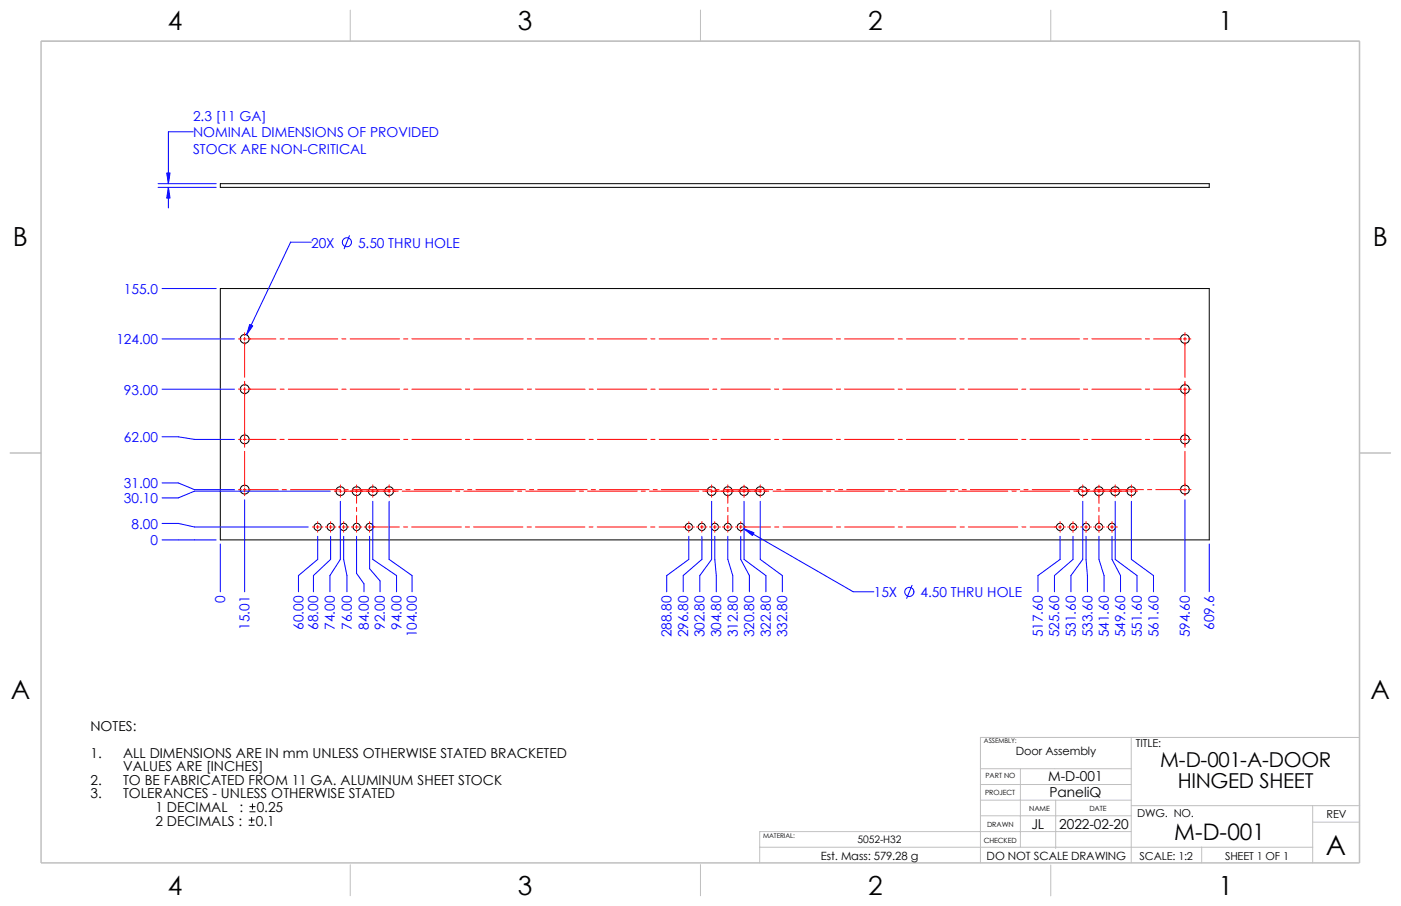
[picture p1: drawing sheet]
<svg xmlns="http://www.w3.org/2000/svg" width="432mm" height="279mm" viewBox="0 0 432 279" stroke-linecap="round" stroke-linejoin="round" font-family="sans-serif">
<g fill="none" stroke="#c0c0c0" stroke-width=".31">
<path d="M12.7 12.7h406.3M107.9 3.1v9.6M215.9 3.1v9.6M323.8 3.1v9.6M3.1 139.7h9.6M419.1 139.7h9.5M302.2 237.1h46.5M314.5 237.1v24.2M348.7 227.4v38.7M419 227.4h-116.8v38.7M302.2 251.6h46.5M302.2 241.9h46.5"/>
<path d="M302.2 246.8h46.5M325.4 246.8v14.9M348.7 256.5h-114.6v9.6M348.7 248.5h70.4M404.6 253.5h14.4M404.6 248.5v17.6M107.9 266.7v9.5M215.9 266.7v9.5M234.1 261.3h170.5M323.8 266.7v9.6M370.4 261.3v4.8"/>
</g>
<path d="M12.7 12.7h406.3v253.4h-406.3z" fill="none" stroke="#c0c0c0" stroke-width=".47"/>
<g fill="none" stroke="#000" stroke-width=".31">
<path d="M67.9 56.6h304.8v1.2h-304.8zM67.9 89h304.8v77.5h-304.8zM76.8 254.5h1.6M76.8 252.9h1.6M77 250.4h1.6M77 248.8h1.6M77.6 252.1v1.6M77.8 247.9v1.7"/>
<circle cx="75.4" cy="104.5" r="1.37"/>
<circle cx="75.4" cy="120" r="1.37"/>
<circle cx="365.2" cy="120" r="1.37"/>
<circle cx="365.2" cy="104.5" r="1.37"/>
<circle cx="75.4" cy="135.5" r="1.37"/>
<circle cx="365.2" cy="135.5" r="1.37"/>
<circle cx="75.4" cy="151" r="1.38"/>
<circle cx="104.9" cy="151.4" r="1.38"/>
<circle cx="109.9" cy="151.4" r="1.38"/>
<circle cx="114.9" cy="151.5" r="1.37"/>
<circle cx="119.9" cy="151.5" r="1.37"/>
<circle cx="219.3" cy="151.5" r="1.37"/>
<circle cx="224.3" cy="151.5" r="1.37"/>
<circle cx="229.3" cy="151.5" r="1.37"/>
<circle cx="234.3" cy="151.5" r="1.37"/>
<circle cx="333.7" cy="151.5" r="1.37"/>
<circle cx="338.7" cy="151.5" r="1.37"/>
<circle cx="343.7" cy="151.5" r="1.37"/>
<circle cx="348.7" cy="151.4" r="1.38"/>
<circle cx="365.2" cy="151" r="1.38"/>
<circle cx="97.9" cy="162.5" r="1.11"/>
<circle cx="101.9" cy="162.5" r="1.11"/>
<circle cx="105.9" cy="162.5" r="1.11"/>
<circle cx="109.9" cy="162.5" r="1.11"/>
<circle cx="113.9" cy="162.5" r="1.11"/>
<circle cx="212.3" cy="162.5" r="1.13"/>
<circle cx="216.3" cy="162.5" r="1.11"/>
<circle cx="220.3" cy="162.5" r="1.13"/>
<circle cx="224.3" cy="162.5" r="1.11"/>
<circle cx="228.3" cy="162.5" r="1.13"/>
<circle cx="326.7" cy="162.5" r="1.11"/>
<circle cx="330.7" cy="162.5" r="1.13"/>
<circle cx="334.7" cy="162.5" r="1.11"/>
<circle cx="338.7" cy="162.5" r="1.13"/>
<circle cx="342.7" cy="162.5" r="1.11"/>
</g>
<g fill="none" stroke="#f00" stroke-width=".31">
<path d="M73.5 104.5h.9M74.9 104.5h1M75.4 102.6v.9M75.4 104v1M75.4 105.5v10.8M75.4 117.6v1.4M75.4 119.5v16.5M76.4 104.5h8.6M86.3 104.5h1.3M88.9 104.5h15.2M105.4 104.5h1.2M107.9 104.5h15.2"/>
<path d="M124.4 104.5h1.3M127 104.5h15.2M143.5 104.5h1.2M146 104.5h15.2M162.5 104.5h1.3M165.1 104.5h15.2M181.6 104.5h1.2M184.1 104.5h15.2M200.6 104.5h1.3M203.2 104.5h15.2M219.7 104.5h1.2M222.2 104.5h15.2"/>
<path d="M238.7 104.5h1.3M241.3 104.5h15.2M257.8 104.5h1.2M260.3 104.5h15.2M276.8 104.5h1.3M279.4 104.5h15.2M295.9 104.5h1.2M298.4 104.5h15.2M314.9 104.5h1.3M317.5 104.5h15.2M334 104.5h1.2M336.5 104.5h15.2"/>
<path d="M353 104.5h1.3M355.6 104.5h8.6M364.7 104.5h1M365.2 102.6v.9M365.2 104v1M365.2 105.5v10.8M365.2 117.6v1.4M365.2 119.5v16.5M366.2 104.5h.9M73.5 120h.9M73.5 135.5h.9M74.9 120h1"/>
<path d="M74.9 135.5h1M75.4 136.5v1.4M75.4 139.2v10.8M76.4 120h8.6M76.4 135.5h8.6M86.3 120h1.3M86.3 135.5h1.3M88.9 120h15.2M88.9 135.5h15.2M105.4 120h1.2M105.4 135.5h1.2M107.9 120h15.2"/>
<path d="M107.9 135.5h15.2M124.4 120h1.3M124.4 135.5h1.3M127 120h15.2M127 135.5h15.2M143.5 120h1.2M143.5 135.5h1.2M146 120h15.2M146 135.5h15.2M162.5 120h1.3M162.5 135.5h1.3M165.1 120h15.2"/>
<path d="M165.1 135.5h15.2M181.6 120h1.2M181.6 135.5h1.2M184.1 120h15.2M184.1 135.5h15.2M200.6 120h1.3M200.6 135.5h1.3M203.2 120h15.2M203.2 135.5h15.2M219.7 120h1.2M219.7 135.5h1.2M222.2 120h15.2"/>
<path d="M222.2 135.5h15.2M238.7 120h1.3M238.7 135.5h1.3M241.3 120h15.2M241.3 135.5h15.2M257.8 120h1.2M257.8 135.5h1.2M260.3 120h15.2M260.3 135.5h15.2M276.8 120h1.3M276.8 135.5h1.3M279.4 120h15.2"/>
<path d="M279.4 135.5h15.2M295.9 120h1.2M295.9 135.5h1.2M298.4 120h15.2M298.4 135.5h15.2M314.9 120h1.3M314.9 135.5h1.3M317.5 120h15.2M317.5 135.5h15.2M334 120h1.2M334 135.5h1.2M336.5 120h15.2"/>
<path d="M336.5 135.5h15.2M353 120h1.3M353 135.5h1.3M355.6 120h8.6M355.6 135.5h8.6M364.7 120h1M364.7 135.5h1M365.2 136.5v1.4M365.2 139.2v10.8M366.2 120h.9M366.2 135.5h.9M73.5 151h.9"/>
<path d="M74.9 151h1M75.4 150.5v1M75.4 152v.9M76.4 151h9.3M87 151h1.3M89.5 151h15.3M103 151.5h.9M104.4 151.5h1M104.9 149.6v.9M104.9 151v.9M104.9 152.4v.9M105.9 151.5h14.5"/>
<path d="M106 151h1.3M108.6 151h15.2M109.9 149.6v.9M109.9 151v.9M109.9 152.4v2.8M109.9 156.5v1.2M109.9 159v2.5M114.9 149.6v.9M114.9 151v.9M114.9 152.4v.9M119.9 149.6v.9M119.9 151v.9"/>
<path d="M119.9 152.4v.9M120.9 151.5h1.8M124 151.5h15.2M125.1 151h1.3M127.6 151h15.3M140.5 151.5h1.2M143 151.5h15.2M144.1 151h1.3M146.7 151h15.2M159.5 151.5h1.3M162.1 151.5h15.2M163.2 151h1.3"/>
<path d="M165.7 151h15.3M178.6 151.5h1.2M181.1 151.5h15.2M182.2 151h1.3M184.8 151h15.2M197.6 151.5h1.3M200.2 151.5h15.2M201.3 151h1.3M203.8 151h15.3M216.7 151.5h1.6M218.8 151.5h16M219.3 149.6v.9"/>
<path d="M219.3 151v.9M219.3 152.4v.9M220.3 151h1.3M222.9 151h15.2M224.3 149.6v.9M224.3 151v.9M224.3 152.4v2.8M224.3 156.5v1.2M224.3 159v2.5M229.3 149.6v.9M229.3 151v.9M229.3 152.4v.9"/>
<path d="M234.3 149.6v.9M234.3 151v.9M234.3 152.4v.9M235.3 151.5h1.7M238.3 151.5h15.2M239.4 151h1.3M241.9 151h15.3M254.8 151.5h1.2M257.3 151.5h15.2M258.4 151h1.3M261 151h15.2M273.8 151.5h1.3"/>
<path d="M276.4 151.5h15.2M277.5 151h1.3M280 151h15.3M292.9 151.5h1.2M295.4 151.5h15.2M296.5 151h1.3M299.1 151h15.2M311.9 151.5h1.3M314.5 151.5h15.2M315.6 151h1.3M318.1 151h15.3M331 151.5h1.7"/>
<path d="M333.2 151.5h14.5M333.7 149.6v.9M333.7 151v.9M333.7 152.4v.9M334.6 151h1.3M337.2 151h15.2M338.7 149.6v.9M338.7 151v.9M338.7 152.4v2.8M338.7 156.5v1.2M338.7 159v2.5M343.7 149.6v.9"/>
<path d="M343.7 151v.9M343.7 152.4v.9M348.2 151.5h1M348.7 149.6v.9M348.7 151v.9M348.7 152.4v.9M349.7 151.5h.9M353.7 151h1.3M356.2 151h9.5M365.2 150.5v1M365.2 152v.9M366.2 151h.9"/>
<path d="M96.3 162.5h.6M97.4 162.5h1M97.9 160.9v.6M97.9 162v1M97.9 163.5v.6M98.9 162.5h.6M100.3 162.5h.6M101.4 162.5h1M101.9 160.9v.6M101.9 162v1M101.9 163.5v.6M102.9 162.5h.6"/>
<path d="M104.3 162.5h.6M105.4 162.5h1M105.9 160.9v.6M105.9 162v1M105.9 163.5v.6M106.9 162.5h.6M108.3 162.5h.6M109.4 162.5h1M109.9 162v1M109.9 163.5v.6M110.9 162.5h.6M112.3 162.5h.6"/>
<path d="M113.4 162.5h1M113.9 160.9v.6M113.9 162v1M113.9 163.5v.6M114.9 162.5h8.2M124.4 162.5h1.2M126.9 162.5h15.3M143.4 162.5h1.3M146 162.5h15.2M162.5 162.5h1.2M165 162.5h15.3M181.5 162.5h1.3"/>
<path d="M184.1 162.5h15.2M200.6 162.5h1.2M203.1 162.5h8.2M211.8 162.5h1M212.3 160.9v.6M212.3 162v1M212.3 163.5v.6M213.3 162.5h.7M214.7 162.5h.6M215.8 162.5h1M216.3 160.9v.6M216.3 162v1"/>
<path d="M216.3 163.5v.6M217.3 162.5h.6M218.7 162.5h.6M219.8 162.5h1M220.3 160.9v.6M220.3 162v1M220.3 163.5v.6M221.3 162.5h.7M222.7 162.5h.6M223.8 162.5h1M224.3 162v1M224.3 163.5v.6"/>
<path d="M225.3 162.5h.6M226.7 162.5h.6M227.8 162.5h1M228.3 160.9v.6M228.3 162v1M228.3 163.5v.6M229.3 162.5h8.2M238.8 162.5h1.2M241.3 162.5h15.2M257.8 162.5h1.3M260.3 162.5h15.3M276.9 162.5h1.2"/>
<path d="M279.4 162.5h15.2M295.9 162.5h1.3M298.4 162.5h15.3M315 162.5h1.2M317.5 162.5h8.2M326.2 162.5h1M326.7 160.9v.6M326.7 162v1M326.7 163.5v.6M327.7 162.5h.6M329.1 162.5h.6M330.2 162.5h1"/>
<path d="M330.7 160.9v.6M330.7 162v1M330.7 163.5v.6M331.7 162.5h.7M333.1 162.5h.6M334.2 162.5h1M334.7 160.9v.6M334.7 162v1M334.7 163.5v.6M335.7 162.5h.6M337.1 162.5h.6M338.2 162.5h1"/>
<path d="M338.7 162v1M338.7 163.5v.6M339.7 162.5h.6M341.1 162.5h.6M342.2 162.5h1M342.7 160.9v.6M342.7 162v1M342.7 163.5v.6M343.7 162.5h.6"/>
</g>
<g fill="none" stroke="#00f" stroke-width=".31">
<path d="M48.7 57.8h17.9M48.7 56.6h17.9M51.9 57.8v6.3M59.5 40.6h-7.6v16M95.9 74.7h-6.3l-13.6 28.6M107.7 72.7l-1.6 4M50 89h16.6M50 104.5h22.3M50 134.7h4.9l5 .8h12.4M50 120h22.3M50 148.9h4.9l5 2.1h12.4M75.4 154.1v28.4"/>
<path d="M101.8 151.5h-41.9l-5 2h-4.9M104.9 154.6v17.9l-3.2 5v5M114.9 154.6v17.9l7.3 5v5M119.9 154.6v17.9l7.1 5v5M219.3 154.6v17.9l-3.6 5v5M229.3 154.6v17.9l6.8 5v5M234.3 154.6v17.9l6.8 5v5M333.7 154.6v17.9l-3.6 5v5M343.7 154.6v17.9l6.7 5v5M348.7 154.6v17.9l6.8 5v5M365.2 154.1v28.4M50 166.5h16.6"/>
<path d="M50 161.4h4.9l5 1.1h35.1M67.9 167.8v14.7M97.9 165.4v7.1l-5.9 5v5M101.9 165.4v7.1l-5.3 5v5M105.9 165.4v7.1l1 5v5M109.9 165.4v11.4l2.3 3.2v2.5M113.9 165.4v10l3.2 3.8v3.3M212.3 165.4v7.1l-6.8 5v5M216.3 165.4v7.1l-5.7 5v5M220.3 165.4v7.1l.5 5v5M224.3 165.4v7.1l1.5 5v5M228.3 165.4v7.1l2.7 5v5"/>
<path d="M229.3 163.1l33.7 19.4h6.3M326.7 165.4v7.1l-6.8 5v5M330.7 165.4v7.1l-5.7 5v5M334.7 165.4v7.1l.5 5v5M338.7 165.4v7.1l1.6 5v5M342.7 165.4v7.1l2.7 5v5M372.7 167.8v14.7M281.1 180.5l-1.7 4"/>
<circle cx="106.9" cy="74.7" r="1.41"/>
<circle cx="280.3" cy="182.5" r="1.41"/>
</g>
<g fill="#00f" stroke="#00f" stroke-width=".31">
<path d="M229.3 163.1l3.1 1.2-.5 .8z"/>
<path d="M77 100.1l.9 .4-1.9 2.8z"/>
<path d="M51.9 57.8l.5 3.3h-1z"/>
<path d="M51.4 53.3h1l-.5 3.3z"/>
</g>
<text font-size="8.5" x="408.6" y="263.6">A</text>
<g font-size="8.1">
<text x="51.7" y="9.3">4</text>
<text x="159.6" y="9.3">3</text>
<text x="267.6" y="9.3">2</text>
<text x="375.5" y="9.3">1</text>
<text x="4" y="75.9">B</text>
<text x="423.1" y="75.9">B</text>
<text x="3.3" y="215.6">A</text>
<text x="422.4" y="215.6">A</text>
<text x="51.7" y="276">4</text>
<text x="159.6" y="276">3</text>
<text x="267.6" y="276">2</text>
<text x="375.5" y="276">1</text>
</g>
<text font-size="7" x="361.9" y="259.1">M-D-001</text>
<g font-size="6.3">
<text x="357.6" y="236.6">M-D-001-A-DOOR</text>
<text x="363" y="243">HINGED SHEET</text>
</g>
<g font-size="4.2" fill="#00f">
<text x="59.5" y="37.3">2.3 [11 GA]</text>
<text x="59.5" y="42.3">NOMINAL DIMENSIONS OF PROVIDED</text>
<text x="59.5" y="47.4">STOCK ARE NON-CRITICAL</text>
<text x="95.9" y="76.3">20X</text>
<text x="110.3" y="76.3">5.50 THRU HOLE</text>
<text x="38.2" y="90.7">155.0</text>
<text x="35.9" y="106.2">124.00</text>
<text x="38.2" y="121.7">93.00</text>
<text x="38.2" y="136.4">62.00</text>
<text x="38.2" y="155.2">30.10</text>
<text x="38.2" y="150.6">31.00</text>
<text x="40.5" y="163.1">8.00</text>
<text x="46.4" y="168.2">0</text>
<text x="269.3" y="184.1">15X</text>
<text x="283.7" y="184.1">4.50 THRU HOLE</text>
<text x="69.4" y="186" transform="rotate(-90 69.4 186)">0</text>
<text x="76.9" y="194.2" transform="rotate(-90 76.9 194.2)">15.01</text>
<text x="93.5" y="194.2" transform="rotate(-90 93.5 194.2)">60.00</text>
<text x="98.1" y="194.2" transform="rotate(-90 98.1 194.2)">68.00</text>
<text x="103.2" y="194.2" transform="rotate(-90 103.2 194.2)">74.00</text>
<text x="108.5" y="194.2" transform="rotate(-90 108.5 194.2)">76.00</text>
<text x="113.7" y="194.2" transform="rotate(-90 113.7 194.2)">84.00</text>
<text x="118.6" y="194.2" transform="rotate(-90 118.6 194.2)">92.00</text>
<text x="123.7" y="194.2" transform="rotate(-90 123.7 194.2)">94.00</text>
<text x="128.5" y="196.6" transform="rotate(-90 128.5 196.6)">104.00</text>
<text x="207" y="196.6" transform="rotate(-90 207 196.6)">288.80</text>
<text x="212.1" y="196.6" transform="rotate(-90 212.1 196.6)">296.80</text>
<text x="217.2" y="196.6" transform="rotate(-90 217.2 196.6)">302.80</text>
<text x="222.3" y="196.6" transform="rotate(-90 222.3 196.6)">304.80</text>
<text x="227.4" y="196.6" transform="rotate(-90 227.4 196.6)">312.80</text>
<text x="232.5" y="196.6" transform="rotate(-90 232.5 196.6)">320.80</text>
<text x="237.5" y="196.6" transform="rotate(-90 237.5 196.6)">322.80</text>
<text x="242.7" y="196.6" transform="rotate(-90 242.7 196.6)">332.80</text>
<text x="321.4" y="196.6" transform="rotate(-90 321.4 196.6)">517.60</text>
<text x="326.5" y="196.6" transform="rotate(-90 326.5 196.6)">525.60</text>
<text x="331.6" y="196.6" transform="rotate(-90 331.6 196.6)">531.60</text>
<text x="336.7" y="196.6" transform="rotate(-90 336.7 196.6)">533.60</text>
<text x="341.8" y="196.6" transform="rotate(-90 341.8 196.6)">541.60</text>
<text x="346.8" y="196.6" transform="rotate(-90 346.8 196.6)">549.60</text>
<text x="352" y="196.6" transform="rotate(-90 352 196.6)">551.60</text>
<text x="357" y="196.6" transform="rotate(-90 357 196.6)">561.60</text>
<text x="366.7" y="196.6" transform="rotate(-90 366.7 196.6)">594.60</text>
<text x="374.2" y="194.2" transform="rotate(-90 374.2 194.2)">609.6</text>
</g>
<g font-size="4.2">
<text x="27.9" y="225.3">NOTES:</text>
<text x="27.9" y="233.7">1.</text>
<text x="37.9" y="233.7">ALL DIMENSIONS ARE IN mm UNLESS OTHERWISE STATED BRACKETED</text>
<text x="37.9" y="237.9">VALUES ARE [INCHES]</text>
<text x="27.9" y="242.1">2.</text>
<text x="37.9" y="242.1">TO BE FABRICATED FROM 11 GA. ALUMINUM SHEET STOCK</text>
<text x="323" y="240.9">M-D-001</text>
<text x="323.4" y="245.7">PaneliQ</text>
<text x="27.9" y="246.2">3.</text>
<text x="37.9" y="246.2">TOLERANCES - UNLESS OTHERWISE STATED</text>
<text x="47.9" y="250.4">1 DECIMAL</text>
<text x="73.8" y="250.4">:</text>
<text x="79.1" y="250.4">0.25</text>
<text x="47.9" y="254.6">2 DECIMALS :</text>
<text x="78.9" y="254.6">0.1</text>
<text x="317.9" y="255.6">JL</text>
<text x="326.5" y="255.6">2022-02-20</text>
</g>
<g font-size="3.5">
<text x="313.1" y="232.8">Door Assembly</text>
<text x="253" y="265.3">Est. Mass: 579.28 g</text>
<text x="304.1" y="265.3">DO NOT SCALE DRAWING</text>
</g>
<g font-size="3.4">
<text x="350.1" y="230.5">TITLE:</text>
<text x="350.4" y="252.1">DWG. NO.</text>
<text x="408.9" y="252.4">REV</text>
<text x="351.2" y="265.2">SCALE: 1:2</text>
<text x="377.6" y="265.2">SHEET 1 OF 1</text>
</g>
<text font-size="3.2" x="264.3" y="260.1">5052-H32</text>
<g font-size="2.2">
<text x="303.6" y="245">PROJECT</text>
<text x="303.7" y="240.1">PART NO</text>
<text x="317.2" y="250">NAME</text>
<text x="335.7" y="250">DATE</text>
<text x="304.2" y="255">DRAWN</text>
<text x="303.2" y="260.1">CHECKED</text>
</g>
<g font-size="2">
<text x="303.3" y="229.2">ASSEMBLY:</text>
<text x="235.2" y="258.4">MATERIAL:</text>
</g>
</svg>
